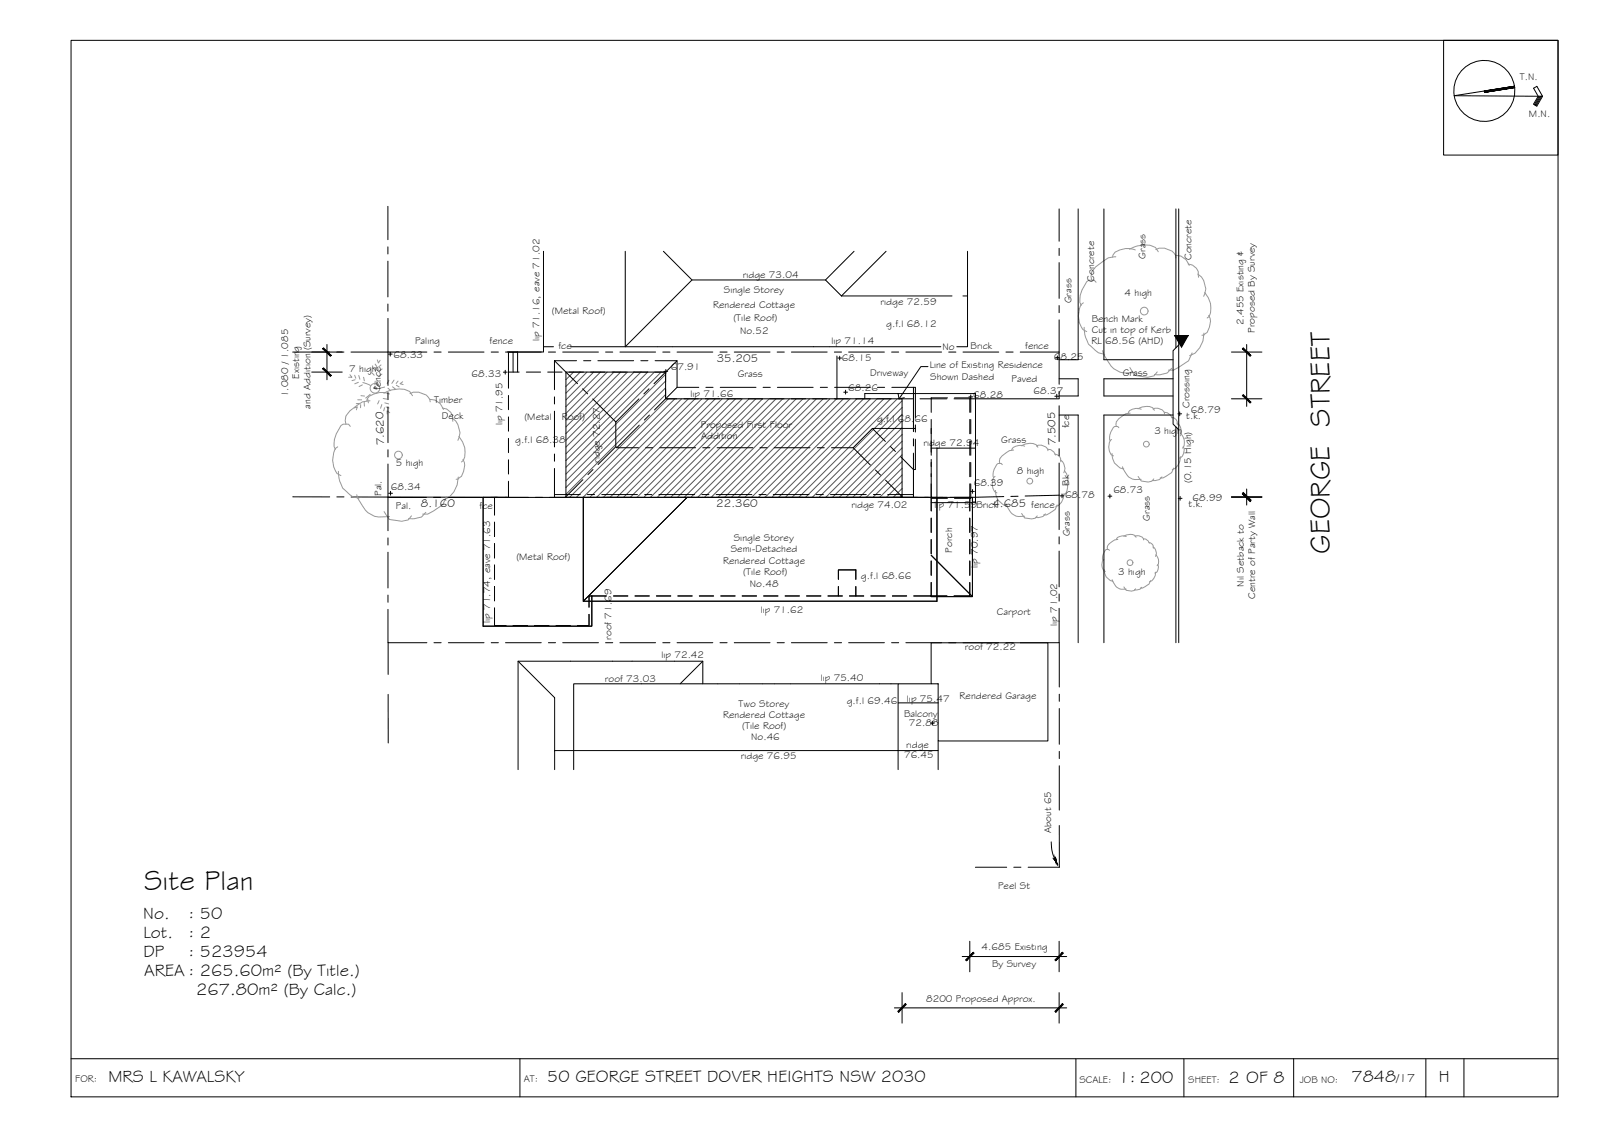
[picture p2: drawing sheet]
<svg xmlns="http://www.w3.org/2000/svg" width="420mm" height="297mm" viewBox="0 0 420 297" stroke-linecap="round" stroke-linejoin="round" font-family="sans-serif">
<!-- layer: HATCH -->
<g fill="none" stroke="#545454" stroke-width=".26">
<path d="M148.6 97.6l-.2 .2M150.4 97.6l-2 1.9M152.2 97.6l-3.8 3.7M154 97.6l-5.6 5.5M155.7 97.6l-7.3 7.3M157.5 97.6l-9.1 9M159.2 97.6l-10.8 10.8M161 97.6l-12.6 12.5M162.8 97.6l-14.4 14.3M164.6 97.6l-16.2 16.1M166.3 97.6l-17.9 17.9M168.1 97.6l-19.7 19.6"/>
<path d="M169.9 97.6l-21.5 21.4M171.6 97.6l-23.2 23.1M173.4 97.6l-25 24.9M174.6 98.1l-26.2 26.2M174.6 99.9l-26.2 26.2M174.6 101.7l-26.2 26.1M174.6 103.4l-26.2 26.2M175.2 104.6l-25.8 25.8M177 104.6l-25.8 25.8M178.8 104.6l-25.9 25.8M180.5 104.6l-25.8 25.8M182.3 104.6l-25.9 25.8"/>
<path d="M184.1 104.6l-25.9 25.8M185.9 104.6l-25.9 25.8M187.6 104.6l-25.8 25.8M189.4 104.6l-25.9 25.8M191.1 104.6l-25.8 25.8M192.9 104.6l-25.8 25.8M194.7 104.6l-25.9 25.8M196.5 104.6l-25.9 25.8M198.2 104.6l-25.8 25.8M200 104.6l-25.9 25.8M201.7 104.6l-25.8 25.8M203.5 104.6l-25.8 25.8"/>
<path d="M205.3 104.6l-25.9 25.8M207.1 104.6l-25.9 25.8M208.8 104.6l-25.8 25.8M210.6 104.6l-25.9 25.8M212.4 104.6l-25.9 25.8M214.1 104.6l-25.8 25.8M215.9 104.6l-25.9 25.8M217.7 104.6l-25.9 25.8M219.4 104.6l-25.8 25.8M221.2 104.6l-25.8 25.8M223 104.6l-25.9 25.8M224.7 104.6l-25.8 25.8"/>
<path d="M226.5 104.6l-25.9 25.8M228.3 104.6l-25.9 25.8M230 104.6l-25.8 25.8M231.8 104.6l-25.8 25.8M233.6 104.6l-25.9 25.8M235.3 104.6l-25.8 25.8M236.6 105.1l-25.3 25.3M236.6 106.8l-23.6 23.6M236.6 108.6l-21.8 21.8M236.6 110.4l-20 20M236.6 112.2l-18.3 18.2M236.6 113.9l-16.5 16.5"/>
<path d="M236.6 115.7l-14.7 14.7M236.6 117.4l-13 13M236.6 119.2l-11.2 11.2M236.6 121l-9.4 9.4M236.6 122.8l-7.7 7.6M236.6 124.5l-5.9 5.9M236.6 126.3l-4.1 4.1M236.6 128.1l-2.4 2.3M236.6 129.8l-.6 .6"/>
</g>
<!-- layer: BORDER -->
<g fill="none" stroke="#000" stroke-width=".26">
<path d="M18.6 10.6h390v277h-390zM378.6 10.6h30v30.1h-30zM397.2 22.6l-15.8 2.5 23.2 .1-1.5-2.6-.9 .5 1.2 2.1-1.2 2.1 .9 .5 1.5-2.6M397.2 23l-7.9 1.2M403.7 25.2l-1.3 2.2M404 25.2l-1.4 2.4M404.3 25.2l-1.5 2.5M18.6 277.6h390M136.4 277.6v10M282.2 277.6v10M310.5 277.6v10M339.3 277.6v10"/>
<path d="M374 277.6v10M383.9 277.6v10"/>
<circle cx="389.3" cy="23.8" r="8"/>
</g>
<g fill="#000" stroke="#000" stroke-width=".26">
<path d="M389.3 23.8l7.9-1.2zM389.3 23.9l7.9-1.3v.3z"/>
<path d="M389.3 23.9v.3l7.9-1.3zM389.3 24.2l7.9-1.3z"/>
</g>
<!-- layer: BOUNDARY -->
<g fill="none" stroke="#000" stroke-width=".26">
<path d="M101.7 54.1v8.7M277.8 54.8v8.4M101.7 64.7v1.9M101.7 68.5v9.3M101.7 79.7v1.9M277.8 65.1v1.9M277.8 68.8v9.4M76.8 92.3h9.7M88.3 92.3h1.9M92.1 92.3h19.9M101.8 83.5v8.7M101.8 92.3v8.7"/>
<path d="M113.8 92.3h1.9M117.6 92.3h9.3M128.8 92.3h1.9M132.6 92.3h9.4M143.8 92.3h1.9M147.6 92.3h9.4M158.8 92.3h1.9M162.6 92.3h9.3M173.8 92.3h1.9M177.6 92.3h9.4M188.8 92.3h1.9M192.6 92.3h9.4"/>
<path d="M203.8 92.3h1.9M207.6 92.3h9.3M218.8 92.3h1.9M222.6 92.3h9.4M233.8 92.3h1.9M237.6 92.3h9.4M248.8 92.3h1.9M252.6 92.3h9.3M263.8 92.3h1.9M267.6 92.3h10.2M277.8 80.1v1.9M277.8 83.9v16.8"/>
<path d="M101.8 102.9v1.9M101.8 106.7v9.3M101.8 117.9v1.9M277.8 102.6v1.9M277.8 106.4v9.4M277.8 117.6v1.9M76.8 130.3h9.7M88.3 130.3h1.9M92.1 130.3h9.7M101.8 121.7v8.7h10.1M101.8 130.4v8.7M113.7 130.4h1.9"/>
<path d="M117.5 130.4h9.3M128.7 130.4h1.9M132.5 130.4h18.2M133.4 130.4h5.1M140.4 130.4h1.9M144.2 130.4h10.2M155.4 130.4h14M170.4 130.4h14M185.4 130.4h14M200.4 130.4h14M215.4 130.4h14M230.4 130.4h14"/>
<path d="M263.3 130.2l-17.9 .2M267 130.1h-1.9M277.8 121.4v17.4M277.8 129.8l-8.9 .2M101.8 159.8v8.7h10.2M101.8 141v1.9M101.8 144.8v9.3M101.8 156v1.9M277.8 140.7v1.9M277.8 144.5v9.4M277.8 155.7v1.9M277.8 159.5v9h-10.2"/>
<path d="M101.8 168.4v8.4M113.8 168.5h1.9M117.6 168.5h9.3M128.8 168.5h1.9M132.6 168.5h9.4M143.8 168.5h1.9M147.6 168.5h9.4M158.8 168.5h1.9M162.6 168.5h9.3M173.8 168.5h1.9M177.6 168.5h9.4M188.8 168.5h1.9"/>
<path d="M192.6 168.5h9.4M203.8 168.5h1.9M207.6 168.5h9.3M218.8 168.5h1.9M222.6 168.5h9.4M233.8 168.5h1.9M237.6 168.5h9.4M248.8 168.5h1.9M252.6 168.5h9.3M263.8 168.5h1.9M277.8 168.5v11.6M101.8 182v12.8"/>
<path d="M277.8 182v1.9M277.8 185.8v9.3M277.8 197v1.9M277.8 200.8v11.6M277.8 216.4v11h-8.2M255.8 227.4h8.2M265.9 227.4h1.9"/>
</g>
<!-- layer: 0 -->
<path d="M142.5 90.9v1.4h-9.4M219.5 93.3v11.3M243.4 96.1h-1.9l-5.7 8.5M235.5 103.2l.3 1.4 1.4-.3M101.8 130.3l31.3 .1" fill="none" stroke="#000" stroke-width=".26"/>
<!-- layer: VEGSPREAD -->
<g fill="none" stroke="#989898" stroke-width=".26">
<path d="M91.8 98.2l.5 .7h-.9M93 98.4l.3 .8M93.1 99.6l-.8 .2M94.1 98.4l.3 1M95.4 98.9l.2 .9M97.5 97.7l.7 .7M97.8 96.4l.7 .8M98.4 95.5l.5 .6M98.4 99.9l-.1 1M99 94.4l.2 .8 .5-.7M99.9 95.7l-.6 .5M100.2 98.1l-.8 .4"/>
<path d="M100.2 96.7l-.8 .6M102 99.7l-.5 .9M103.3 99.6l-.5 .9M104.4 99.9l-.5 .6M92.9 106.9l.8-.2-.2 .8M93.8 104.8h1.1M94 100.2l-1 .4M94.3 105.8h-.9M94.6 106.1v.8M94.7 103.7l.9 .1M95 100.9l-.8 .4M95.2 100.3l2 .8"/>
<path d="M95.5 105.5l.1 1M96.5 104.7l.1 .9M97.1 103.4l-1.2 .9M99.4 105l-.4 .9M100.1 106.1l-.3 .9M100.5 104.5l.9 .1M100.8 106.9l-.2 .8M100.9 101.5l-1.1 .2M100.9 105.6l1 .3M101.2 106.7l.8 .3M101.8 101.8l.7 .6M102.2 108.2l-.7-.5v.9"/>
<path d="M102.9 101.4l.8 .6M104 101l.7 .4M105.6 100.1l-.7 .5 .8 .2"/>
<circle cx="300.1" cy="81.6" r="1.01"/>
<circle cx="98.3" cy="101.8" r="1.26"/>
<circle cx="104.5" cy="119.3" r="1.01"/>
<circle cx="300.6" cy="116.4" r=".75"/>
<circle cx="270.1" cy="126.1" r=".75"/>
<circle cx="296.4" cy="147.5" r=".75"/>
</g>
<!-- layer: 0.13 -->
<g fill="none" stroke="#989898" stroke-width=".26">
<path d="M284.1 79.4l-.6 .5a6.4 6.4 0 0 0 .5 6.5l1 .5M287.5 74l-.5-.5h-1.4a7.4 7.4 0 0 0-2.4 5.8l.4 .8M292.7 67.3l-2 .3-3.3 2.4-1.1 1.3-.2 1.2 .2 1M296.2 65.3a7.4 7.4 0 0 1 6.8-.4l.8 1.1M297.8 65.5a5.8 5.8 0 0 0-5.3 .6l-.6 .8-.1 .5M303.1 65.4a4 4 0 0 1 5.2 1.5l.1 .7M308.4 66.9a4 4 0 0 1 3.5 2.7M311.6 69.2a2.67 2.67 0 0 1 2.7 2.9l.1 .6M314.2 71.9a4.5 4.5 0 0 1 1.5 5.8M316 76.7a5.8 5.8 0 0 1 1.1 6.3l-.5 .4M284.3 85.8l.2 2 1 2.4 2.6 2.3 1.6 .4M289.2 91.9a14.5 14.5 0 0 0 2.9 4.8l1.7 .9 1.1 .2 2.9-.1"/>
<path d="M296.3 96.4l1.5 2 3.2 .5 1.6-.4 .9-1M307.3 96.6l-1.2 1.2-1.9 .5-1.4-.1M312.7 92.5l-1 2.1-4 2.4h-1.3M315.8 87.3a6 6 0 0 1-3.8 6M317 82.7l.5 1.5-.3 1.6-.6 1.3-.9 .8h-.5M88.6 117.2l-.7 .4a6.4 6.4 0 0 0 .5 6.5l1 .6M91.9 111.8l-.5-.6h-1.4l-.6 .4a7.7 7.7 0 0 0-1.8 5.5l.4 .7M97.1 105.1l-2 .3-3.3 2.3-1.1 1.3-.2 1.3 .2 .9M100.7 103.1a7.3 7.3 0 0 1 6.7-.5l.8 1.2M102.2 103.3a5.6 5.6 0 0 0-5.3 .6l-.6 .7-.1 .6M107.5 103.2a4 4 0 0 1 5.2 1.5l.1 .7M112.8 104.7a4 4 0 0 1 3.5 2.7"/>
<path d="M116 107a2.64 2.64 0 0 1 2.7 2.9l.1 .6M118.6 109.6a4.5 4.5 0 0 1 1.5 5.9M120.4 114.4a5.7 5.7 0 0 1 1.1 6.3l-.5 .4M265.8 118h-.2a5.6 5.6 0 0 0-3.4 2.3v1.2M267.9 116.9a4.2 4.2 0 0 1 3.9-.3l.4 .7M268.7 117a2.96 2.96 0 0 0-3.3 .7v.4M271.8 116.9a2.26 2.26 0 0 1 3 .9v.4M274.8 117.8a2.38 2.38 0 0 1 2 1.5M276.7 119.1a1.69 1.69 0 0 1 1.5 2M291.5 115.2a2.77 2.77 0 0 0-.3 3.6l.2 .4 .6 .3M291.7 118.9a3.9 3.9 0 0 0 3 4M293.4 112.1l-.2-.3h-.8a3.4 3.4 0 0 0-1.2 3.8"/>
<path d="M296.4 108.3h-.2a5.4 5.4 0 0 0-3.4 2.3v1.2M298.5 107.2a4.2 4.2 0 0 1 3.8-.3l.5 .7M299.3 107.3a2.96 2.96 0 0 0-3.3 .7l-.1 .4M302.4 107.2a2.32 2.32 0 0 1 3 .9v.4M305.4 108.1a2.38 2.38 0 0 1 2 1.5M307.2 109.4a1.66 1.66 0 0 1 1.6 2M308.7 110.9a2.6 2.6 0 0 1 .9 3.4M309.6 119.7a3.5 3.5 0 0 1-2.1 3.4M309.7 113.7a2.94 2.94 0 0 1 .4 3.8M310.3 117.1a2.15 2.15 0 0 1-1 3M88.8 123.6a7.2 7.2 0 0 0 3.7 6.7l1.6 .3M93.6 129.7a14.1 14.1 0 0 0 2.9 4.7l1.7 1 1.1 .1 2.9-.1"/>
<path d="M100.7 134.1l1.5 2.1 3.2 .5 1.7-.4 .8-1.1M111.7 134.3l-1.1 1.2-2 .5-1.4-.1M117.1 130.3l-1 2-3.9 2.5h-1.4M120.2 125.1a6.1 6.1 0 0 1-3.8 5.9M121.4 120.5l.5 1.5-.3 1.6-.6 1.3-.9 .7h-.5M261 124.9a2.82 2.82 0 0 0-.3 3.6l.2 .4 .6 .3M261.1 128.6a3.9 3.9 0 0 0 3.1 4M262.9 121.8l-.3-.3h-.8a3.4 3.4 0 0 0-1.1 3.8M263.8 132.1l.2 .5a4.1 4.1 0 0 0 3.1 2.8h1.6M267.9 134.6l.8 1.2 1.9 .3 1-.3 .4-.6M274.2 134.7a2.52 2.52 0 0 1-2.6 .9M277.3 132.4l-.6 1.2-2.2 1.4h-.8"/>
<path d="M278.1 120.6a2.6 2.6 0 0 1 .9 3.3M279 129.4a3.4 3.4 0 0 1-2.1 3.4M279.2 123.4a2.84 2.84 0 0 1 .3 3.8M279.7 126.8a2.16 2.16 0 0 1-1 3M294.4 122.4l.2 .5a4.2 4.2 0 0 0 3.1 2.8h1.6M298.5 124.9l.8 1.2 1.8 .3 1-.3 .5-.5M304.8 125a2.52 2.52 0 0 1-2.6 .9M307.8 122.7l-.5 1.2-2.3 1.4h-.7M289.5 146.6a2.16 2.16 0 0 0 .4 3.2M289.6 149.3a2.96 2.96 0 0 0 2.3 3.1M291 144.3l-.2-.2h-.6a2.5 2.5 0 0 0-.9 2.8M291.7 152l.1 .4a2.95 2.95 0 0 0 3.6 2"/>
<path d="M293.2 141.4a3.1 3.1 0 0 0-2.7 1.7v1M294.7 140.6a3.2 3.2 0 0 1 2.9-.2l.4 .5M294.8 153.9l.6 .9a2.04 2.04 0 0 0 2.4-.4M295.4 140.7l-.3-.1a1.86 1.86 0 0 0-2.3 .9M297.7 140.6a1.71 1.71 0 0 1 2.2 .7v.3M299.5 154a1.9 1.9 0 0 1-2 .6M299.9 141.3a1.79 1.79 0 0 1 1.5 1.1M301.3 142.2a1.28 1.28 0 0 1 1.2 1.5M301.8 152.2a3.2 3.2 0 0 1-2.7 2M302.4 143.4a1.95 1.95 0 0 1 .7 2.5M303.1 150a2.61 2.61 0 0 1-1.6 2.5M303.2 145.4a2.18 2.18 0 0 1 .3 2.9"/>
<path d="M303.6 148a1.6 1.6 0 0 1-.7 2.2"/>
</g>
<!-- layer: VEGE_01 -->
<path d="M98.1 101.8h.1M98.2 101.8h.1M98.3 101.8h.1M98.3 101.9h.1M98.3 101.7h.1M98.4 101.9h.1M98.4 101.7h.1M98.4 101.8h.1M98.4 101.6h.1M98.5 101.8h.1M98.5 102h.1" fill="none" stroke="#b88a5c" stroke-width=".26"/>
<!-- layer: TEXT -->
<g fill="#000" stroke="#000" stroke-width=".26">
<path d="M276.7 225.1l.1-.1 .1 .8zM277.1 225.9l.3 .9z"/>
<path d="M308.1 88h3.5zM308.1 88l1.8 3 1.7-3z"/>
<path d="M276.7 225.1l.2 .7zM276.4 225.2l.3 .4v-.5z"/>
<path d="M276.8 225l.2 .9zM276.8 225l.2 .9z"/>
<path d="M276.9 225.5l.1 .5zM276.9 225.5l.1 .5z"/>
<path d="M277 225.6l.1 .6zM277 225.6l.1 .6z"/>
</g>
<g fill="none" stroke="#000" stroke-width=".26">
<path d="M101.9 92.8h1M102.3 92.3v1M132 97.6h1M132.5 97.1v1M174.1 97.4h1M174.6 96.9v1M219.7 93.9h1M220.2 93.4v1M276.8 93.8h1M277.3 93.3v1M221.3 102.8h1M221.8 102.3v1"/>
<path d="M254.1 104h1M254.6 103.5v1.1M276.7 103.9h1M277.2 103.4v1M308.9 108.5h1M309.4 108v1M101.9 129.3h1M102.4 128.8v1M254.5 128.8h1.1M255 128.3v1M278 130h1M278.5 129.5v1"/>
<path d="M290.6 130.1h1M291.1 129.6v1M309 130.7h1M309.5 130.1v1M244 189.6h1M244.5 189.1v1M275.7 220.7l.2 2.3 .7 2.1 .2-.1v-.3M276.2 225l1.2 1.8"/>
</g>
<!-- layer: ROOFPLAN EXIST. -->
<g fill="none" stroke="#000" stroke-width=".26">
<path d="M142.5 65.9v25h2.7M164 65.9v25h82.7M174 65.9l7.5 7.5M220.7 77.6l-4.2-4.2h-35l-17.5 17.5h-14.4M220.7 77.6h29M224 65.9l-7.5 7.5M232.4 65.9l-11.7 11.7M252.5 77.6h1.3M253.8 65.9v25h-2.9M226.8 104.6v-1.4h29v28.6h-11.6M244.2 117.5h11.6M245.7 117.5v40.1"/>
<path d="M130.4 130.4h-3.7v33.8h28.5v-8M153 130.4v27.2l27.2-27.2M160.7 130.4h-7.7v27.2l27.2-27.2M180.2 130.4h65.5v27.2M226.8 130.4h18.9M254.3 130.4h.7v26l-10.8-10.8M153 157.6h92.7M244.2 156.2v.2h10.8M135.9 173.3l9.6 9.6v18.9M184.3 179.3v-6h-48.4v28.5M184.3 173.3l-5.9 6M235.5 179.3h-85v22.5"/>
<path d="M244.2 168.5h30.6v25.8h-28.8v-15h-1.8zM244.2 179.3h-8.7v22.5M145.5 196.8h100.5M235.5 184.3h10.5M246 194.3v7.5"/>
</g>
<!-- layer: 0.13 -->
<path d="M282.8 54.8v39.5h-5M289.5 54.8v39.5h18.2M308.4 54.8v36.4M309.1 54.8v113.7M277.8 99.3h5v4.5h-5M307.7 99.3h-18.2v4.5h18.2M309.1 90.4l-1.4 1.5v19.3l1.4 1.5M254.3 104.6h23.5M277.8 108.8h5v59.7M307.7 108.8h-18.2v59.7M308.4 111.9v56.6" fill="none" stroke="#000" stroke-width=".26"/>
<!-- layer: EXISTING -->
<g fill="none" stroke="#000" stroke-width=".26">
<path d="M133.4 97.6v-5.3h2.3v5.3M134.6 92.3v5.3M136.2 97.6h-2.8v4.2M138 97.6h3.8M143.6 97.6h3.8M149.3 97.6h3.7M154.9 97.6h3.8M160.5 97.6h3.8M166.1 97.6h3.8M171.8 97.6h2.8v2.5M133.4 103.7v3.7M133.4 109.3v3.7"/>
<path d="M133.4 114.9v3.8M174.6 102v2.6h2.9M179.4 104.6h3.8M185 104.6h3.8M190.7 104.6h3.7M196.3 104.6h3.7M201.9 104.6h3.8M207.5 104.6h3.8M213.2 104.6h3.7M218.8 104.6h3.7M224.4 104.6h3.8M230 104.6h3.8"/>
<path d="M235.7 104.6h3.7M241.3 104.6h7.1M244.2 110v3.7M244.2 115.6v3.8M248.5 104.3h-4.3v3.8M250.2 104.6h4.1v3.5M250.3 104.3h4.3v3.8M254.3 110v3.7M254.3 115.6v3.8M254.6 110v3.7M254.6 115.6v3.8M129.7 136.9v3.7"/>
<path d="M133.4 126.2v4.2h-3.7v4.6v-4.6h3.7M133.4 120.5v3.8M244.2 121.2v3.8M244.2 126.8v7.2M244.2 135.8v3.8M244.2 130.4h4.2M244.2 130.7h4.3M250.2 130.4h4.1M254.3 121.2v3.8M254.3 126.8v7.2M254.3 135.8v3.8M254.6 121.2v3.8"/>
<path d="M254.6 126.8v3.9h-4.3M129.7 142.5v3.8M129.7 148.1v3.8M129.7 153.8v3.7M129.7 159.4v4.6h3M159 156.2h-4.5v3M160.9 156.2h3.8M166.5 156.2h3.8M172.2 156.2h3.7M177.8 156.2h3.7M183.4 156.2h3.8M189 156.2h3.8"/>
<path d="M194.7 156.2h3.7M200.3 156.2h3.7M205.9 156.2h3.8M211.5 156.2h3.8M217.2 156.2h3.7M219.9 151.9v-2.5h4.6v2.5M219.9 153.8v2.4M222.8 156.2h3.7M224.5 153.8v2.4M228.4 156.2h3.8M234 156.2h3.8M244.2 152.7v3.5h-4.5"/>
<path d="M244.2 141.4v3.8M244.2 147.1v3.7M244.2 156.2h4.2M254.3 141.4v3.8M254.3 147.1v3.7M254.3 152.7v3.5h-4.1M134.6 164h3.7M140.2 164h3.8M145.8 164h3.8M154.5 161.1v2.9h-3"/>
</g>
<!-- layer: DIMENSION -->
<g fill="none" stroke="#000" stroke-width=".26">
<path d="M81.8 92.3h8M81.8 97.6h8M85.8 90.3v9.3M323 92.3h8M327 90.3v16.2M323 104.6h8M323 130.2h8M323 130.4h8M327 128.2v4.2M252.4 250.8h27.4M254.3 246.8v8M277.8 246.8v8"/>
<path d="M234.6 264.2h45.2M236.6 260.2v8M277.8 260.2v8"/>
</g>
<!-- layer: 0 -->
<g fill="#000" stroke="#000" stroke-width=".26">
<path d="M84.9 96.4l-.2 .3 2.2 1.7zM84.7 96.7l2.2 1.7-.3 .3z"/>
<path d="M84.7 91.4l1.9 2 .3-.2zM84.7 91.4l.2-.2 2 2z"/>
<path d="M325.9 91.4l2 2 .2-.2zM325.9 91.4l.2-.2 2 2z"/>
<path d="M326.1 103.5l-.2 .2 2.2 1.7zM325.9 103.7l2.2 1.7-.2 .3z"/>
<path d="M326.1 129.1l-.2 .2 2.2 1.8zM325.9 129.3l2.2 1.8-.2 .2z"/>
<path d="M325.9 129.5l2 2 .2-.2zM325.9 129.5l.2-.2 2 2z"/>
<path d="M255.3 249.7l-1.8 2.2 2-2zM253.2 251.7l2.1-2-1.8 2.2z"/>
<path d="M276.7 251.7l.2 .2 1.8-2.2zM278.7 249.7l.2 .2-2 2z"/>
<path d="M237.5 263.1l-1.8 2.3 2-2.1zM237.5 263.1l-1.8 2.3-.2-.3z"/>
<path d="M278.7 263.1l-2 2 .2 .3zM278.7 263.1l.2 .2-2 2.1z"/>
</g>
<!-- layer: ROOFPLAN NEW -->
<g fill="none" stroke="#000" stroke-width=".26">
<path d="M145.4 94.6h5.8M145.4 94.6v7.6M145.4 94.6l6.1 6M153.1 94.6h1.8M156.8 94.6h9.4M168.1 94.6h1.8M171.8 94.6h5.8v7M177.6 94.6l-6.1 6M145.4 104v1.9M145.4 107.8v9.4M145.4 119v1.9M152.8 101.9l1.3 1.4"/>
<path d="M155.5 104.6l6 6M161.5 110.6v6.5l-4.6 4.7M161.5 117.1l.3 .3h5.6M167.6 104.6l-6.1 6M167.7 111.5l-5.9 5.9M169.3 117.4h1.9M170.2 101.9l-1.3 1.4M170.3 108.8l-1.3 1.3M173.1 117.4h9.3M177.6 101.6h5.7M177.6 101.6l-6 5.9M184.3 117.4h1.9"/>
<path d="M185.1 101.6h1.9M188.1 117.4h9.3M188.9 101.6h9.4M199.3 117.4h1.9M200.1 101.6h1.9M203.1 117.4h9.3M203.9 101.6h9.4M214.3 117.4h1.9M215.1 101.6h1.9M218.1 117.4h5.7M218.9 101.6h9.4M223.8 117.4l4.5 4.5"/>
<path d="M228.8 112.3h11.3M228.8 112.3l3.4 3.4M228.8 112.3l-5 5.1M230.1 101.6h1.9M233.5 117l1.4 1.4M233.9 101.6h6.2v7.9M239.6 118.8v11.6h-6.8M239.6 101.6v11.6M239.6 115v1.9M240.1 111.4v1.9M240.1 115.1v8h-.5l-3.4-3.4M244.2 112.3v6.2"/>
<path d="M145.4 122.8v7.6h6.8M145.4 129.7h6.8M152.9 125.8l-4.7 4.6M154.1 129.7h1.8M154.1 130.4h1.8M155.5 123.1l-1.3 1.3M157.8 129.7h9.4M157.8 130.4h9.4M169.1 129.7h1.8M169.1 130.4h1.8M172.8 129.7h9.4M172.8 130.4h9.4"/>
<path d="M184.1 129.7h1.8M184.1 130.4h1.8M187.8 129.7h9.4M187.8 130.4h9.4M199.1 129.7h1.8M199.1 130.4h1.8M202.8 129.7h9.4M202.8 130.4h9.4M214.1 129.7h1.8M214.1 130.4h1.8M217.8 129.7h9.4M217.8 130.4h9.4"/>
<path d="M229.1 129.7h1.8M229.1 130.4h1.8M229.6 123.2l1.3 1.4M232.2 125.9l4.6 4.5M232.8 129.7h6.8M244.2 120.4v1.9M244.2 124.2v6.2"/>
</g>
<!-- layer: NEWWORK -->
<path d="M148.4 97.6h26.2v7h62v25.8h-88.2z" fill="none" stroke="#000" stroke-width=".26"/>
<g font-size="7.5">
<text x="348.7" y="145.2" transform="rotate(-90 348.7 145.2)">GEORGE STREET</text>
<text x="37.8" y="233.3">Site Plan</text>
</g>
<g font-size="4.5">
<text x="37.6" y="240.9">No.</text>
<text x="37.6" y="245.9">Lot.</text>
<text x="49.4" y="240.9">: 50</text>
<text x="49.4" y="245.9">: 2</text>
<text x="37.6" y="250.9">DP</text>
<text x="49.4" y="250.9">: 523954</text>
<text x="37.8" y="255.9">AREA : 265.60m² (By Title.)</text>
<text x="51.4" y="260.9">267.80m² (By Calc.)</text>
<text x="28.4" y="283.6">MRS L KAWALSKY</text>
<text x="143.5" y="283.6">50 GEORGE STREET DOVER HEIGHTS NSW 2030</text>
<text x="293.4" y="283.9">1: 200</text>
<text x="322.2" y="283.9">2 OF 8</text>
<text x="354.4" y="283.8">7848</text>
<text x="377.4" y="283.7">H</text>
</g>
<text font-size="3.2" x="366.2" y="283.8">/17</text>
<g font-size="3">
<text x="188" y="94.8">35.205</text>
<text x="100.7" y="116.8" transform="rotate(-91 100.7 116.8)">7.620</text>
<text x="276.9" y="116.8" transform="rotate(-91 276.9 116.8)">7.505</text>
<text x="110.4" y="133">8.160</text>
<text x="187.8" y="133">22.360</text>
<text x="260.3" y="133">4.685</text>
</g>
<g font-size="2.6">
<text x="398.6" y="21">T.N.</text>
<text x="401" y="30.7">M.N.</text>
<text x="300.4" y="67.9" transform="rotate(-90 300.4 67.9)">Grass</text>
<text x="312.5" y="68.2" transform="rotate(-90 312.5 68.2)">Concrete</text>
<text x="189.9" y="76.8">Single Storey</text>
<text x="194.8" y="72.9">ridge 73.04</text>
<text x="286.9" y="73.8" transform="rotate(-90 286.9 73.8)">Concrete</text>
<text x="295" y="77.5">4 high</text>
<text x="144.7" y="82.4">(Metal Roof)</text>
<text x="187" y="80.7">Rendered Cottage</text>
<text x="231" y="80.1">ridge 72.59</text>
<text x="281" y="79.5" transform="rotate(-90 281 79.5)">Grass</text>
<text x="141.5" y="89.5" transform="rotate(-90 141.5 89.5)">lip 71.16, eave 71.02</text>
<text x="192.3" y="84.1">(Tile Roof)</text>
<text x="194.1" y="87.5">No.52</text>
<text x="232.4" y="85.6">g.f.l 68.12</text>
<text x="286.3" y="84.4">Bench Mark</text>
<text x="286.3" y="87.3">Cut in top of Kerb</text>
<text x="326.1" y="85.2" transform="rotate(-90 326.1 85.2)">2.455 Existing &amp;</text>
<text x="329.1" y="87.3" transform="rotate(-90 329.1 87.3)">Proposed By Survey</text>
<text x="103.2" y="93.8">68.33</text>
<text x="108.8" y="90.1">Paling</text>
<text x="128.4" y="90.1">fence</text>
<text x="146.5" y="91.4">fce</text>
<text x="218.1" y="90.1">lip 71.14</text>
<text x="220.8" y="94.6">68.15</text>
<text x="247.2" y="91.9">No</text>
<text x="254.5" y="91.5">Brick</text>
<text x="268.9" y="91.5">fence</text>
<text x="276.4" y="94.4">68.25</text>
<text x="286.3" y="90.2">RL 68.56 (AHD)</text>
<text x="78.5" y="99.2" transform="rotate(-90 78.5 99.2)">Existing</text>
<text x="91.6" y="97.5">7 high</text>
<text x="123.7" y="98.9">68.33</text>
<text x="175.9" y="96.9">67.91</text>
<text x="193.5" y="98.9">Grass</text>
<text x="228.2" y="98.5">Driveway</text>
<text x="243.8" y="96.6">Line of Existing Residence</text>
<text x="244" y="99.5">Shown Dashed</text>
<text x="265.3" y="100.1">Paved</text>
<text x="294.5" y="98.7">Grass</text>
<text x="75.6" y="104.2" transform="rotate(-90 75.6 104.2)">1.080 / 1.085</text>
<text x="81.4" y="107.2" transform="rotate(-90 81.4 107.2)">and Addition (Survey)</text>
<text x="99.9" y="102.2" transform="rotate(-90 99.9 102.2)">fence</text>
<text x="113.8" y="105.8">Timber</text>
<text x="181.1" y="104">lip 71.66</text>
<text x="222.5" y="102.4">68.26</text>
<text x="255.2" y="104.3">68.28</text>
<text x="271.1" y="103.3">68.37</text>
<text x="312" y="107" transform="rotate(-90 312 107)">Crossing</text>
<text x="115.9" y="109.9">Deck</text>
<text x="131.8" y="111.5" transform="rotate(-90 131.8 111.5)">lip 71.95</text>
<text x="137.5" y="110">(Metal</text>
<text x="147.3" y="110">Roof)</text>
<text x="183.8" y="112.1">Proposed First Floor</text>
<text x="230" y="110.8">g.f.l 68.66</text>
<text x="280.4" y="112.3" transform="rotate(-90 280.4 112.3)">fce</text>
<text x="302.8" y="113.7">3 high</text>
<text x="311.1" y="109.9">t.k.</text>
<text x="312.3" y="108.3">68.79</text>
<text x="135.1" y="116.1">g.f.l 68.38</text>
<text x="183.9" y="115.1">Addition</text>
<text x="242.2" y="116.8">ridge 72.94</text>
<text x="262.6" y="116.2">Grass</text>
<text x="103.8" y="122.3">5 high</text>
<text x="157.3" y="121.4" transform="rotate(-90 157.3 121.4)">ridge 72.27</text>
<text x="266.7" y="124.2">8 high</text>
<text x="100" y="130" transform="rotate(-90 100 130)">Pal.</text>
<text x="102.5" y="128.5">68.34</text>
<text x="255.4" y="127.4">68.39</text>
<text x="279.3" y="130.5">68.78</text>
<text x="280.4" y="127.3" transform="rotate(-90 280.4 127.3)">Bk</text>
<text x="292" y="129.3">68.73</text>
<text x="312.4" y="126.7" transform="rotate(-90 312.4 126.7)">(0.15 High)</text>
<text x="312.8" y="131.2">68.99</text>
<text x="103.9" y="133.3">Pal.</text>
<text x="125.8" y="133.4">fce</text>
<text x="223.3" y="133.3">ridge 74.02</text>
<text x="245.1" y="133.2">lip 71.59Brick</text>
<text x="270.4" y="133.1">fence</text>
<text x="301.6" y="136.6" transform="rotate(-90 301.6 136.6)">Grass</text>
<text x="311.7" y="132.9">t.k.</text>
<text x="192.5" y="141.7">Single Storey</text>
<text x="280.6" y="140.6" transform="rotate(-90 280.6 140.6)">Grass</text>
<text x="135.4" y="146.9">(Metal Roof)</text>
<text x="189.6" y="147.8">Rendered Cottage</text>
<text x="191.7" y="144.8">Semi-Detached</text>
<text x="249.7" y="144.9" transform="rotate(-90 249.7 144.9)">Porch</text>
<text x="256.4" y="148.9" transform="rotate(-90 256.4 148.9)">lip 70.97</text>
<text x="195" y="150.8">(Tile Roof)</text>
<text x="196.7" y="153.8">No.48</text>
<text x="225.8" y="151.8">g.f.l 68.66</text>
<text x="293.3" y="150.7">3 high</text>
<text x="326.2" y="153.8" transform="rotate(-90 326.2 153.8)">Nil Setback to</text>
<text x="199.5" y="160.7">lip 71.62</text>
<text x="261.5" y="161.2">Carport</text>
<text x="329.2" y="157" transform="rotate(-90 329.2 157)">Centre of Party Wall</text>
<text x="128.6" y="163.3" transform="rotate(-90 128.6 163.3)">lip 71.74, eave 71.63</text>
<text x="160.4" y="167.8" transform="rotate(-90 160.4 167.8)">roof 71.69</text>
<text x="277.2" y="164.1" transform="rotate(-90 277.2 164.1)">lip 71.02</text>
<text x="173.5" y="172.6">lip 72.42</text>
<text x="253.1" y="170.3">roof 72.22</text>
<text x="158.7" y="178.9">roof 73.03</text>
<text x="215.3" y="178.4">lip 75.40</text>
<text x="193.7" y="185.5">Two Storey</text>
<text x="222.1" y="184.6">g.f.l 69.46</text>
<text x="237.9" y="184">lip 75.47</text>
<text x="251.7" y="183.1">Rendered Garage</text>
<text x="189.6" y="188.1">Rendered Cottage</text>
<text x="194.7" y="191.1">(Tile Roof)</text>
<text x="237.1" y="188">Balcony</text>
<text x="238.4" y="190.3">72.88</text>
<text x="197" y="194">No.46</text>
<text x="237.7" y="196">ridge</text>
<text x="194.3" y="199.1">ridge 76.95</text>
<text x="237.1" y="198.7">76.45</text>
<text x="275.7" y="218.5" transform="rotate(-90 275.7 218.5)">About 65</text>
<text x="261.8" y="233">Peel St</text>
<text x="257.5" y="249.1">4.685 Existing</text>
<text x="260.2" y="253.5">By Survey</text>
<text x="242.9" y="262.6">8200 Proposed Approx.</text>
<text x="19.8" y="283.8">FOR:</text>
<text x="137.4" y="283.6">AT:</text>
<text x="283.1" y="283.9">SCALE:</text>
<text x="311.6" y="283.9">SHEET:</text>
<text x="340.9" y="283.9">JOB NO:</text>
</g>
</svg>
